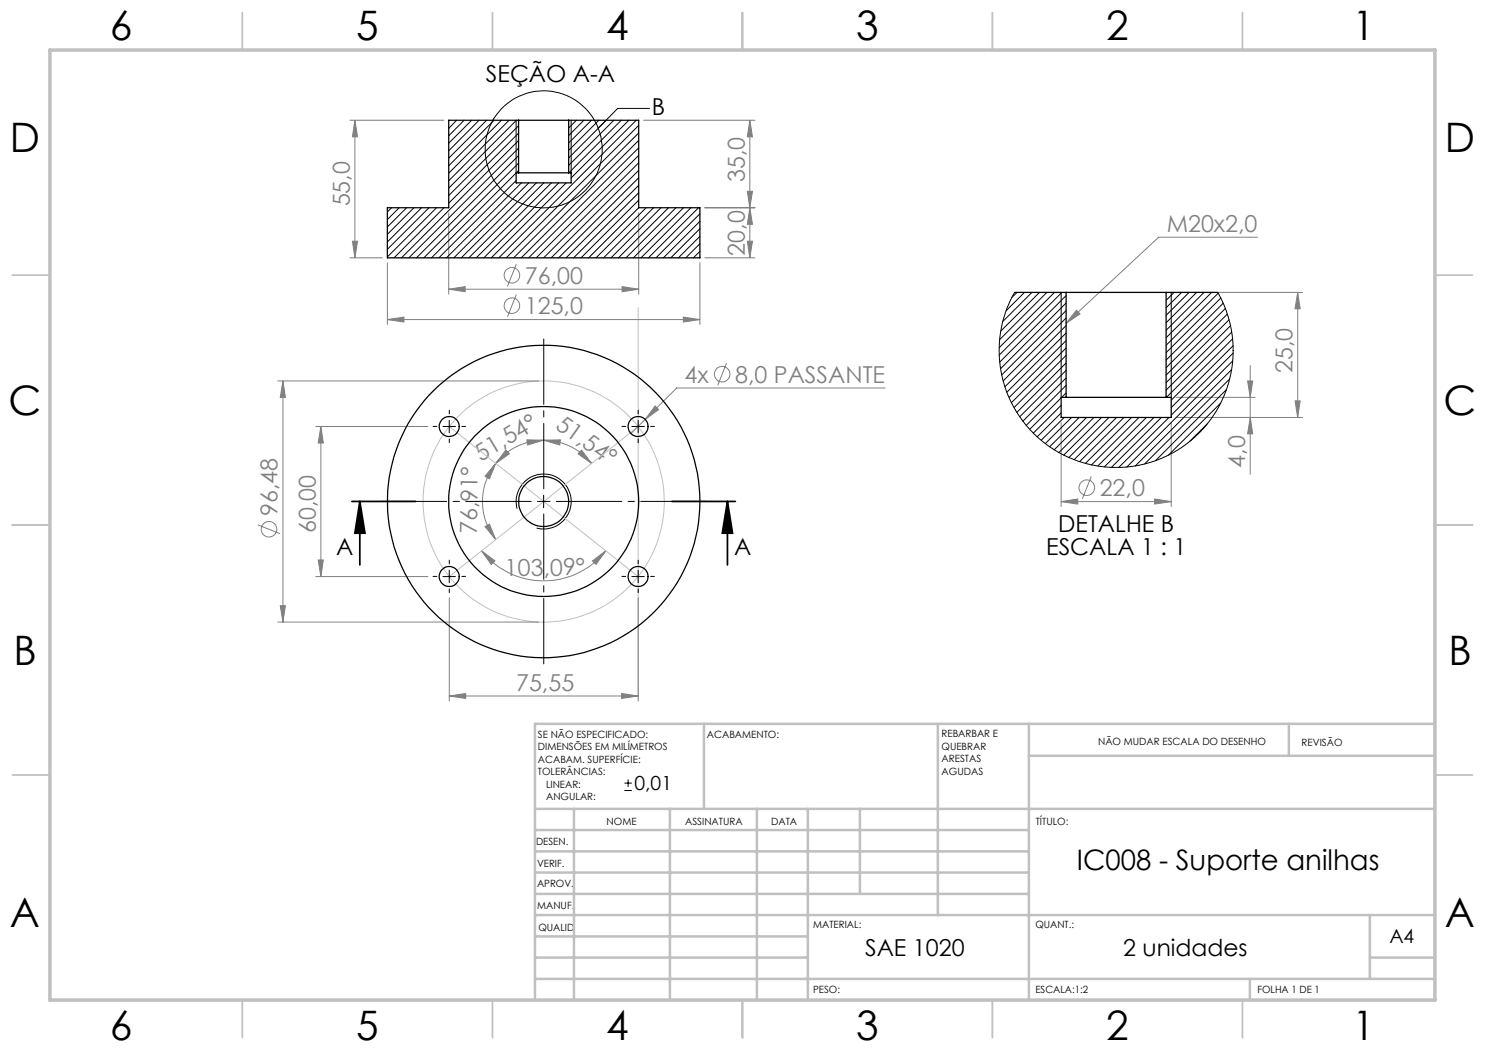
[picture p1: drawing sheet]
<svg xmlns="http://www.w3.org/2000/svg" width="297mm" height="210mm" viewBox="0 0 297 210" stroke-linecap="round" stroke-linejoin="round" font-family="sans-serif">
<g fill="none" stroke="#808080" stroke-width=".2">
<path d="M70 24.1h18.7M71 24.1l.5 3.3h-1zM71 24.1v27.5M128.7 24.1h22.3M149.5 38.3h1l-.5 3.2zM150 24.1l.5 3.3h-1zM150 24.1v27.5M70 51.6h6.5M70.5 48.3h1l-.5 3.3zM77.5 52.6v12.3M89.7 57.8l3.3-.5v1zM89.7 42.6v16.2"/>
<path d="M89.7 57.8h38M103.3 58.9l-1.8 4.5M103.3 52.8l-1.8 4.5M124.4 57.3l3.3 .5-3.3 .5zM127.7 42.6v16.2M140 52.6v12.3M141 41.5h10M141 51.6h10M149.5 48.3h1l-.5 3.3zM150 41.5l.5 3.4h-1zM234.2 58.5h26.3M251.5 47.4h-19.8l-18.5 17.3"/>
<path d="M259.5 58.5l.5 3.3h-1zM259.5 58.5v25M55.6 76.2h52.1M56.6 76.2l.5 3.3h-1zM56.6 76.2v48.2M77.5 63.9l3.3-.5v1zM77.5 63.9h62.5M136.7 63.4l3.3 .5-3.3 .5zM145.3 72.6l-1.8 4.5M177 77.6h-41.7l-6.3 6.3M215.3 62l.7 .8-2.8 1.9zM235.2 79.5h15.8"/>
<path d="M249.5 76.2h1l-.5 3.3zM250 73.1v21.8M63.1 85.3h22.5M64.2 85.3l.5 3.3h-1.1zM64.2 85.3v30M99.1 92.7l-1.2 3.1-.9-.6zM99.1 92.7a12.2 12.2 0 0 0 0 15.2M101.2 90l.7 .8-2.8 1.9zM105.4 88h3.3l-3.2 1zM108.7 88h3.4l-.2 1zM108.7 88a12.3 12.3 0 0 1 9.6 4.7M108.7 88a12.3 12.3 0 0 0-9.6 4.7"/>
<path d="M116.3 90l2 2.7-2.7-1.9zM129 83.9l-2.8 2.8M131 81.2l.7 .7-2.7 2zM212.2 84.5v16.8M218.3 95.3l-1.8 4.5M230.9 99.8l3.3 .5-3.3 .5zM234.2 84.5v16.8M235.2 83.5h25.3M250 83.5l.5 3.3h-1zM259 80.2h1l-.5 3.3zM51.6 105l4.4 1.7M63.1 115.3h22.5"/>
<path d="M63.6 112h1.1l-.5 3.3zM89.9 119.5v20.7M96.3 110.2l2.7 2-.8 .7zM96.3 110.2a15.9 15.9 0 0 0 24.8 0M97 105.3l.9-.5 1.2 3.1zM118.5 112.2l2.6-2-1.9 2.7zM127.6 119.5v20.7M212.2 100.3l3.3-.5v1zM212.2 100.3h22M55.6 124.4h52.1M56.1 121.1h1l-.5 3.3zM89.9 139.2l3.2-.5v1z"/>
<path d="M89.9 139.2h37.7M124.3 138.7l3.3 .5-3.3 .5z"/>
<circle cx="102.4" cy="55.1" r="1.55"/>
<circle cx="102.4" cy="61.1" r="1.56"/>
<circle cx="144.4" cy="74.9" r="1.55"/>
<circle cx="217.4" cy="97.5" r="1.55"/>
<circle cx="53.8" cy="105.9" r="1.55"/>
</g>
<g fill="none" stroke="#000" stroke-width=".2">
<path d="M103.2 24.1v10.5M114.2 24.1v10.5M129.9 21.7h-6.4l-3.9 3.9M212.2 58.5v21M234.2 58.5v21M88.6 85.3h2.5M89.9 84.1v2.5M108.7 99.1v2.5M126.4 85.3h2.5M127.6 84.1v2.5M88.6 115.3h2.5M89.9 114v2.5"/>
<path d="M103.4 101.7a5.5 5.5 0 0 1 4.9-6.9 5.5 5.5 0 0 1 5.9 6 5.5 5.5 0 0 1-6.9 4.8M107.5 100.3h2.5M126.4 115.3h2.5M127.6 114v2.5M124.9 158.1h1.5M124.9 156.6h1.5M125.6 155.9v1.5"/>
<circle cx="108.7" cy="29.9" r="11.7"/>
</g>
<path d="M70.4 100.3h12.7M72 100.3l1 6.3h-2zM72 100.3v12.7M134.4 100.3h12.7M145.5 100.3l1 6.3h-2zM145.5 100.3v12.7" fill="none" stroke="#000" stroke-width=".35"/>
<g fill="none" stroke="#c0c0c0" stroke-width=".2">
<path d="M127.6 61.6v77.5M89.9 85.3l37.7 30M127.6 85.3l-37.7 30"/>
<circle cx="108.7" cy="100.3" r="24.1"/>
</g>
<g fill="none" stroke="#c0c0c0" stroke-width=".35">
<path d="M48.5 2.5v7.5M98.5 2.5v7.5M148.5 2.5v7.5M198.5 2.5v7.5M248.5 2.5v7.5M2.5 55h7.5M287 55h7.5M2.5 105h7.5M287 105h7.5M2.5 155h7.5M287 155h7.5M48.5 200v7.5"/>
<path d="M98.5 200v7.5M148.5 200v7.5M198.5 200v7.5M248.5 200v7.5"/>
</g>
<g fill="none" stroke="#c0c0c0" stroke-width=".5">
<path d="M140.8 144.8v17M187.6 144.8v38.2M205.8 144.8v55.2M205.8 151.2h81.2M257.8 144.8v6.4M287 144.8h-180v55.2M107 161.8h180M107 178.8h98.8M107 174.5h98.8M107 170.3h98.8M107 166h98.8M114.8 161.8v38.2"/>
<path d="M134 161.8v38.2M151.4 161.8v38.2M161.6 161.8v38.2M172 161.8v17M107 195.8h180M107 191.5h54.6M107 187.3h54.6M107 183h180M250 195.8v4.2M274 191.5h13M274 183v12.8"/>
</g>
<path d="M10 10h277v190h-277z" fill="none" stroke="#c0c0c0" stroke-width=".7"/>
<path d="M108.7 97.8v-30M106.2 100.3h-30M108.7 102.8v30M111.2 100.3h30" fill="none" stroke="#000" stroke-width=".2" stroke-dasharray="15.2 1.3 1.3 1.3" stroke-dashoffset="2.1"/>
<g fill="none" stroke="#000" stroke-width=".2" stroke-dasharray="15.2 1.3 1.3 1.3">
<path d="M87.4 85.3h-.8M89.9 82.8v-.8M89.9 87.8v.7M92.4 85.3h.7M125.1 85.3h-.7M127.6 82.8v-.8M127.6 87.8v.7M130.1 85.3h.8M87.4 115.3h-.8M89.9 112.8v-.8M89.9 117.8v.7M92.4 115.3h.7"/>
<path d="M125.1 115.3h-.7M127.6 112.8v-.8M127.6 117.8v.7M130.1 115.3h.8"/>
</g>
<path d="M145.5 100.3l1 6.3h-2zM72 100.3l1 6.3h-2z" fill="#000"/>
<g fill="#808080">
<path d="M116.3 90l2 2.7-2.7-1.9zM108.7 88h3.4l-.2 1z"/>
<path d="M96.3 110.2l2.7 2-.8 .7zM118.5 112.2l2.6-2-1.9 2.7z"/>
<path d="M105.4 88h3.3l-3.2 1zM101.2 90l.7 .8-2.8 1.9z"/>
<path d="M99.1 92.7l-1.2 3.1-.9-.6zM97 105.3l.9-.5 1.2 3.1z"/>
<path d="M56.1 121.1h1l-.5 3.3zM56.6 76.2l.5 3.3h-1z"/>
<path d="M89.9 139.2l3.2-.5v1zM124.3 138.7l3.3 .5-3.3 .5zM131 81.2l-2 2.7 2.7-2zM77.5 63.9l3.3-.5v1zM136.7 63.4l3.3 .5-3.3 .5zM89.7 57.8l3.3-.5v1zM124.4 57.3l3.3 .5-3.3 .5zM212.2 100.3l3.3-.5v1zM230.9 99.8l3.3 .5-3.3 .5zM215.3 62l-2.1 2.7 2.8-1.9z"/>
<path d="M149.5 38.3h1l-.5 3.2zM150 24.1l.5 3.3h-1zM149.5 48.3h1l-.5 3.3zM150 41.5l.5 3.4h-1zM250 83.5l.5 3.3h-1zM249.5 76.2h1l-.5 3.3zM259 80.2h1l-.5 3.3zM259.5 58.5l.5 3.3h-1z"/>
<path d="M64.2 85.3l.5 3.3h-1.1zM63.6 112h1.1l-.5 3.3zM71 24.1l.5 3.3h-1zM70.5 48.3h1l-.5 3.3z"/>
</g>
<g fill="none" stroke="#000" stroke-width=".25">
<path d="M103.7 24.1h10M103.7 34.6h10M103.7 24.1h-14v17.4h-12.2v10.1h62.5v-10.1h-12.3v-17.4h-14M103.7 24.1v10.5M103.7 34.6h-.5v2h11v-2h-.5M113.7 24.1v10.5M202.9 58.5h10.3M213.2 58.5h20M213.2 58.5v21M233.2 58.5h10.4M233.2 58.5v21M213.2 79.5h20"/>
<path d="M213.2 79.5h-1v4h22v-4h-1"/>
<circle cx="89.8" cy="85.3" r="2"/>
<circle cx="127.6" cy="85.3" r="2.01"/>
<circle cx="89.8" cy="115.3" r="2"/>
<circle cx="108.7" cy="100.3" r="31.2"/>
<circle cx="108.7" cy="100.3" r="5"/>
<circle cx="108.7" cy="100.3" r="19"/>
<circle cx="127.6" cy="115.3" r="2.01"/>
</g>
<g fill="none" stroke="#000" stroke-width=".2">
<path d="M89.8 24.1l-.1 .1M91.3 24.1l-1.6 1.6M92.8 24.1l-3.1 3.1M94.3 24.1l-4.6 4.5M95.8 24.1l-6.1 6.1M97.3 24.1l-7.6 7.5M98.8 24.1l-9.1 9.1M100.3 24.1l-10.6 10.5M101.8 24.1l-12.1 12.1M103.2 34.6l-16.9 17M103.2 36.1l-15.4 15.5M103.3 24.1l-13.6 13.5"/>
<path d="M103.7 25.1l-14 14M103.7 26.6l-14 14M103.7 28.1l-23.4 23.5M103.7 29.6l-21.9 22M103.7 31.1l-20.4 20.5M103.7 32.6l-18.9 19M103.7 34.1l-.4 .5M104.3 36.6l-15 15M105.8 36.6l-15 15M107.3 36.6l-15 15M108.8 36.6l-15 15M110.3 36.6l-15 15"/>
<path d="M111.8 36.6l-15 15M113.2 36.6l-15 15M113.8 24.1h-.1M115.3 24.1l-1.6 1.5M116.8 24.1l-3.1 3M118.3 24.1l-4.6 4.5M119.8 24.1l-6.1 6M121.2 24.1l-7.5 7.5M122.8 24.1l-9.1 9M124.2 24.1l-10.4 10.5M125.8 24.1l-11.6 11.5M127.2 24.1l-27.4 27.5"/>
<path d="M127.7 25.1l-26.5 26.5M127.7 26.6l-25 25M127.7 28.1l-23.5 23.5M127.7 29.6l-22 22M127.7 31.1l-20.5 20.5M127.7 32.6l-19 19M127.7 34.1l-17.5 17.5M127.7 35.6l-16 16M127.7 37.1l-14.5 14.5M127.7 38.6l-13 13M78.3 41.5l-.8 .9M79.8 41.5l-2.3 2.4"/>
<path d="M81.3 41.5l-3.8 3.9M82.8 41.5l-5.3 5.4M84.3 41.5l-6.8 6.9M85.8 41.5l-8.3 8.4M87.3 41.5l-9.8 9.9M88.8 41.5l-10 10.1M127.7 40l-11.5 11.6M127.7 41.5l-10 10.1M129.2 41.5l-10 10.1M130.7 41.5l-10 10.1M132.2 41.5l-10 10.1M133.7 41.5l-10 10.1"/>
<path d="M135.2 41.5l-10 10.1M136.7 41.5l-10 10.1M138.2 41.5l-10 10.1M139.7 41.5l-10 10.1M140 42.7l-8.8 8.9M140 44.3l-7.3 7.3M140 45.7l-5.8 5.9M140 47.3l-4.3 4.3M140 48.7l-2.8 2.9M140 50.3l-1.3 1.3M202.9 58.5l-1.4 2.8-.9 2.7-.6 3-.2 3 .3 3.5 .5 2.4 1 3.1 1 2.2 1.9 3 1.6 1.8 1.8 1.8 2.9 2.1 2 1.2 3 1.2 3.2 .8 3 .4 3.5-.1 3-.5 2.7-.8 3-1.3 2.8-1.7 1.9-1.7 2.2-2.1 2-2.9 1.6-2.9 1-2.7 .6-3 .3-2.8v-2.9l-.6-3.5-1.1-3.4-1.3-2.7M203.4 58.5l-1 1"/>
<path d="M204.9 58.5l-3.7 3.7M206.4 58.5l-5.8 5.8M207.9 58.5l-7.7 7.7M209.4 58.5l-9.5 9.4M210.9 58.5l-11.1 11M212.4 58.5l-12.6 12.5M213.2 59.1l-13.2 13.3M233.3 58.5l-.1 .1M234.8 58.5l-1.6 1.6M236.3 58.5l-3.1 3.1M237.8 58.5l-4.6 4.6M239.3 58.5l-6.1 6"/>
<path d="M240.8 58.5l-7.6 7.6M242.3 58.5l-9.1 9M243.6 58.7l-10.4 10.4M244.2 59.6l-11 10.9M212.2 79.6l-6.2 6.3M213.2 60.6l-13.1 13.1M213.2 62.1l-12.9 12.9M213.2 63.6l-12.6 12.6M213.2 65.1l-12.2 12.3M213.2 66.6l-11.8 11.8M213.2 68.1l-11.4 11.4M213.2 69.6l-10.9 10.9"/>
<path d="M213.2 71.1l-10.4 10.4M213.2 72.6l-9.8 9.9M213.2 74.1l-9.3 9.3M213.2 75.6l-8.6 8.6M213.2 77.1l-8 8M213.2 78.6l-.9 .9M244.7 60.6l-11.5 11.4M245.1 61.7l-11.9 11.8M245.3 78l-14.2 14.1M245.5 62.8l-12.3 12.2M245.8 64l-12.6 12.5M245.9 75.8l-16.9 17"/>
<path d="M246.1 65.1l-12.9 12.9M246.3 73.9l-19.3 19.3M246.3 66.4l-13 13.1M246.5 67.8l-12.3 12.2M246.5 72.2l-21.1 21.2M246.6 69.1l-12.4 12.4M246.6 70.6l-12.4 12.4M212.2 81.1l-5.5 5.5M212.2 82.6l-4.8 4.8M212.8 83.5l-4.6 4.5M214.3 83.5l-5.2 5.2M215.8 83.5l-5.9 5.9"/>
<path d="M217.3 83.5l-6.4 6.4M218.8 83.5l-7 7M220.3 83.5l-7.5 7.5M221.8 83.5l-8 8M223.3 83.5l-8.5 8.4M224.8 83.5l-8.9 8.8M226.3 83.5l-9.2 9.2M227.8 83.5l-9.5 9.5M229.3 83.5l-9.7 9.7M230.8 83.5l-9.9 9.9M232.3 83.5l-10 10M233.8 83.5l-10 10"/>
<path d="M241.4 84.8l-3.5 3.5M244.2 80.6l-10.5 10.4"/>
</g>
<g font-size="8.1">
<text x="22" y="8">6</text>
<text x="71.2" y="8">5</text>
<text x="121.2" y="8">4</text>
<text x="171.3" y="8">3</text>
<text x="221.3" y="8">2</text>
<text x="270.5" y="8">1</text>
<text x="2" y="30.5">D</text>
<text x="289" y="30.5">D</text>
<text x="1.7" y="83">C</text>
<text x="288.7" y="83">C</text>
<text x="2.7" y="133">B</text>
<text x="289.7" y="133">B</text>
<text x="2" y="185.5">A</text>
<text x="289" y="185.5">A</text>
<text x="22" y="208">6</text>
<text x="71.2" y="208">5</text>
<text x="121.2" y="208">4</text>
<text x="171.3" y="208">3</text>
<text x="221.3" y="208">2</text>
<text x="270.5" y="208">1</text>
</g>
<text font-size="5.6" x="215.4" y="173.9">IC008 - Suporte anilhas</text>
<g font-size="4.7">
<text x="97.2" y="16.5">SEÇÃO A-A</text>
<text x="130.4" y="22.9">B</text>
<text x="211.6" y="106.4">DETALHE B</text>
<text x="67.3" y="110.9">A</text>
<text x="146.9" y="110.9">A</text>
<text x="209.2" y="111">ESCALA 1 : 1</text>
<text x="173" y="191.3">SAE 1020</text>
<text x="224.6" y="191.3">2 unidades</text>
</g>
<g font-size="4.7" fill="#808080">
<text x="70" y="41.3" transform="rotate(-90 70 41.3)">55,0</text>
<text x="149" y="36.4" transform="rotate(-90 149 36.4)">35,0</text>
<text x="233.3" y="46.4">M20x2,0</text>
<text x="149" y="51.1" transform="rotate(-90 149 51.1)">20,0</text>
<text x="105" y="56.7">76,00</text>
<text x="105" y="62.8">125,0</text>
<text x="136.9" y="76.5">4x</text>
<text x="147" y="76.5">8,0 PASSANTE</text>
<text x="258.5" y="74.6" transform="rotate(-90 258.5 74.6)">25,0</text>
<text x="110.9" y="85.6" transform="rotate(35 110.9 85.6)">51,54°</text>
<text x="96.1" y="92.4" transform="rotate(-31 96.1 92.4)">51,54°</text>
<text x="249" y="93.5" transform="rotate(-90 249 93.5)">4,0</text>
<text x="219.9" y="99.2">22,0</text>
<text x="55.5" y="103.3" transform="rotate(-90 55.5 103.3)">96,48</text>
<text x="63.2" y="106.6" transform="rotate(-90 63.2 106.6)">60,00</text>
<text x="95.4" y="106.8" transform="rotate(-89 95.4 106.8)">76,91°</text>
<text x="101" y="115.3" transform="rotate(-1 101 115.3)">103,09°</text>
<text x="103.2" y="138.2">75,55</text>
</g>
<g font-size="3.9">
<text x="126.9" y="158.1">0,01</text>
<text x="277.9" y="188.5">A4</text>
</g>
<g font-size="2">
<text x="107.6" y="147.6">SE NÃO ESPECIFICADO:</text>
<text x="141.4" y="147.6">ACABAMENTO:</text>
<text x="188.3" y="147.5">REBARBAR E</text>
<text x="188.3" y="150">QUEBRAR</text>
<text x="219.6" y="149">NÃO MUDAR ESCALA DO DESENHO</text>
<text x="260.3" y="149.2">REVISÃO</text>
<text x="107.6" y="150.1">DIMENSÕES EM MILÍMETROS</text>
<text x="107.6" y="152.6">ACABAM. SUPERFÍCIE:</text>
<text x="107.6" y="155.1">TOLERÂNCIAS:</text>
<text x="188.3" y="152.5">ARESTAS</text>
<text x="188.3" y="155">AGUDAS</text>
<text x="109.2" y="157.6">LINEAR:</text>
<text x="109.2" y="160.1">ANGULAR:</text>
<text x="121.3" y="165">NOME</text>
<text x="137" y="164.9">ASSINATURA</text>
<text x="154.2" y="164.9">DATA</text>
<text x="207.2" y="164.9">TÍTULO:</text>
<text x="107.2" y="169.1">DESEN.</text>
<text x="107.4" y="173.3">VERIF.</text>
<text x="107.4" y="177.4">APROV.</text>
<text x="107.5" y="181.8">MANUF.</text>
<text x="162.7" y="185.5">MATERIAL:</text>
<text x="207.1" y="185.5">QUANT.:</text>
<text x="107.7" y="186.1">QUALID</text>
<text x="162.6" y="198.5">PESO:</text>
<text x="207.1" y="198.6">ESCALA:1:2</text>
<text x="251.5" y="198.6">FOLHA 1 DE 1</text>
</g>
</svg>
